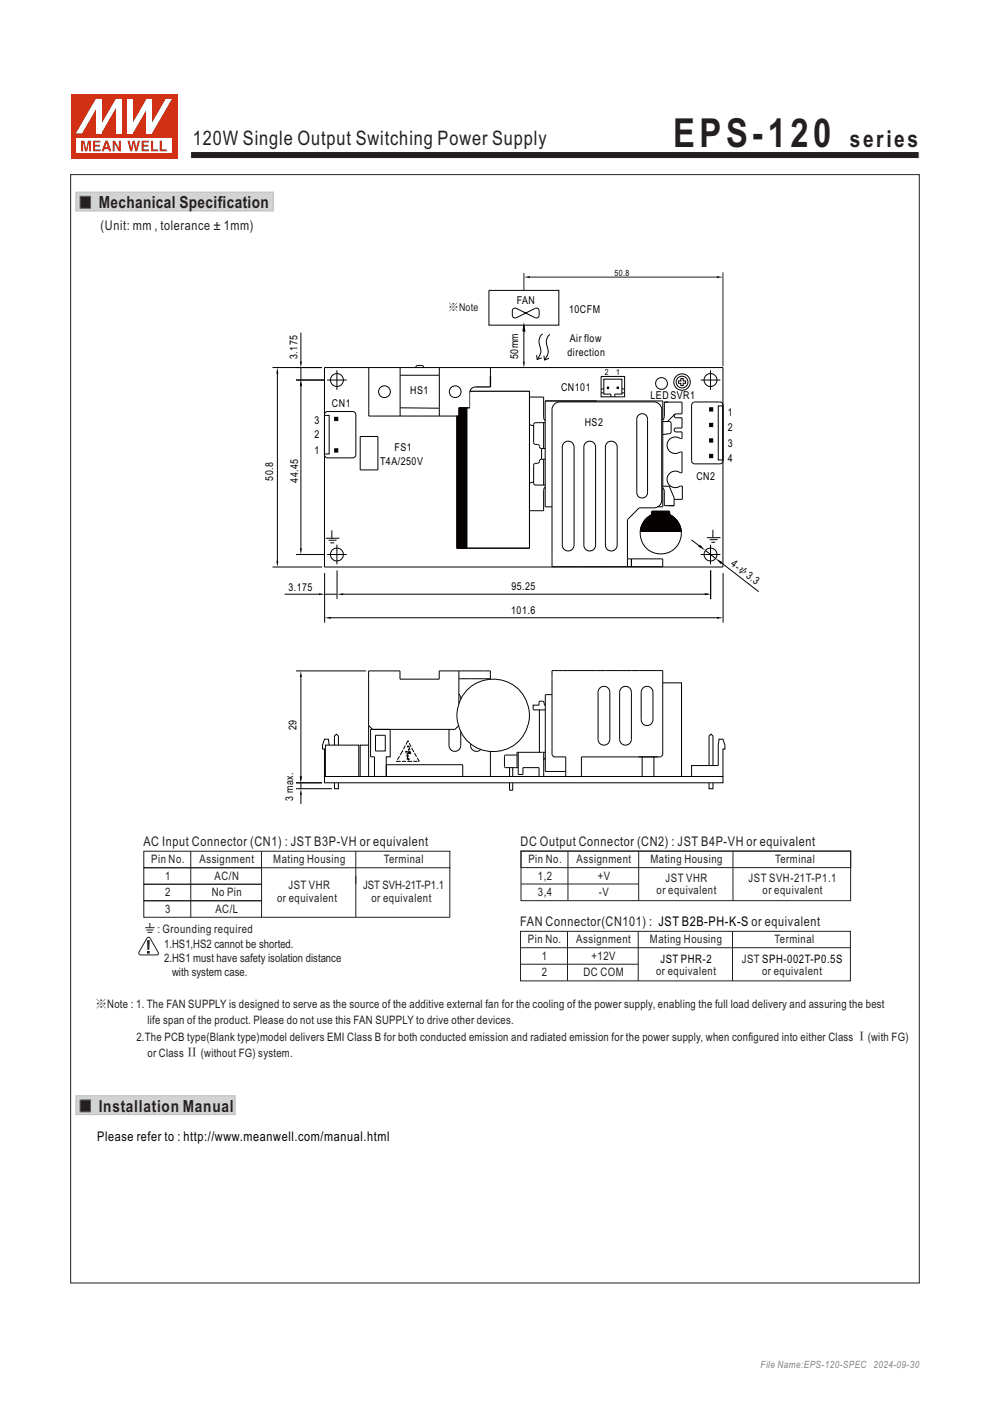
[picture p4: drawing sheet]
<svg xmlns="http://www.w3.org/2000/svg" width="210mm" height="297mm" viewBox="0 0 210 297" stroke-linecap="round" stroke-linejoin="round" font-family="sans-serif">
<path d="M16.1 40.7h41.9v4h-41.9z" fill-rule="evenodd" fill="#d1d3d4" stroke="#bbbdc0" stroke-width=".21"/>
<path d="M17 41.6h2.2v2.5h-2.2z" fill-rule="evenodd" fill="#231f20" stroke="#58595b" stroke-width=".21"/>
<g fill="none" stroke="#231f20" stroke-width=".21">
<path d="M30.5 180.5h64.9v3.5h-64.9zM30.5 184h25v3.5h-25zM30.5 187.5h25v3.5h-25zM30.5 191h25v3.5h-25zM30.8 196.7h2M31 197.2h1.5M31.3 197.7h1M31.3 198.8h.4l.1 .1 1.7 3 .1 .4-.4 .2h-3.4a.4 .4 0 0 1-.3-.6zM31.8 195.7v1M40.5 180.5v13.9M55.4 194.5h40M55.5 180.5v3.4"/>
<path d="M75.5 180.5v14M95.4 184v10.5M110.4 197.5h70v10.5h-70zM110.5 187.4h24.9M110.5 180.5h69.9v3.5h-69.9zM110.5 180.5h69.9v10.5h-69.9zM120.4 197.4v10.5M120.5 180.4v10.5M135.4 197.5v10.5M135.5 180.4v10.6M155.4 197.5v10.5M155.5 180.4v10.5"/>
<path d="M110.4 204.4h25M110.4 200.9h70"/>
</g>
<g fill="none" stroke="#050100" stroke-width=".21">
<path d="M57.8 77.9h10.5M58.8 78.9v40.2M63.8 70.5v6.4M68.8 77.9h84.5v42.3h-84.5zM71.5 78.5v4.2M78.2 77.9v10.3h19.1v-1.7h2.3M84.9 77.9v10.3M84.9 79.6h8.3M89.9 77.9l-.2-.4h-1.1l-.3 .2-.1 .2M93.2 77.9v10.3M103.7 61.6h14.8v7.3h-14.8zM104 77.9v4.1"/>
<path d="M108.8 65.5l.3-.2 .4 .1 2 1-2 1h-.4l-.3-.2-.1-.3zM111.1 70.1v6.6M111.5 66.4l2-1 .4-.1 .3 .2 .2 .4v1l-.2 .3-.3 .2h-.4zM127.5 79.8h5v4.3h-5zM150.7 78.5v4.2M62.8 80.6h6.1M63.8 81.4v35.1M68.8 88.1h1v8.1h-1zM69.1 87.4l5.7-.1 .6 .2 .1 8.9-.3 .6-5.7 .1-.6-.3-.1-8.9zM69.4 80.6h4.1M76.4 92.5h3.8v7.1h-3.8zM84.9 86.5h8.3"/>
<path d="M99.6 82.9h12.7v33.3h-15.4v-28v28h2.1v-29.7M99.7 83h12.6v33.3h-15.4M100.9 82h-.1a1.24 1.24 0 0 0-1.2 1.3M112.3 90l.9 .3M112.3 84.2h3M113.6 89.6h2M113.6 98.2l-.4 .4 .1 4.1 .3 .1h2M113.6 89.6l-.2 .1-.2 .3v3.8l.1 .3 .3 .1a.66 .66 0 0 1 .8 .5M114.4 94.7l.1 .2 .3 .2M114.4 97.8a.63 .63 0 0 1-.8 .4M114.8 97.4h.8M114.8 95.1h.8"/>
<path d="M114.8 97.4l-.3 .2-.1 .2M114.9 95.1v2.3M115.3 97.4v5.4M115.3 84.2v4.3M115.3 89.6v5.5M115.3 88.5l.3 .7M115.6 85h25v22.5h-1.1M115.6 85h11M115.6 85v22.5h1.5M119.8 93.7a1.25 1.25 0 0 1 2 1.1v20.8a1.25 1.25 0 0 1-1.3 1.2 1.25 1.25 0 0 1-1.2-1.2v-20.9l.2-.6zM123.8 94.8v20.8a1.25 1.25 0 0 0 1.3 1.2 1.25 1.25 0 0 0 1.2-1.2v-20.8a1.25 1.25 0 0 0-1.2-1.3 1.25 1.25 0 0 0-1.3 1.3M127.5 82.5h.6"/>
<path d="M127.5 83.3h.6M129 93.7a1.25 1.25 0 0 1 1.9 1.1v20.8a1.25 1.25 0 0 1-1.2 1.2 1.25 1.25 0 0 1-1.3-1.2v-20.9l.2-.6zM129.6 84.1v-.5h-1.5v-3.2h3.8v3.2h-1.5v.5M131.9 82.5h.6M131.9 83.3h.6M135.5 87.9a1.15 1.15 0 0 1 1.3 0 1.15 1.15 0 0 1 .5 1.1v15.3a1.15 1.15 0 0 1-1.1 1.3 1.15 1.15 0 0 1-1.1-1.3v-15.5l.1-.5zM140.6 89.4h.7a.78 .78 0 0 1 1 .4M140.9 85.3h3.8v2.5h-1.4l-.3 .4 .3 .4h1.4v2.1l-1.4 .1-.3 .4 .3 .4h1.4v1.4h-.4M140.9 85.3h.8M140.9 85.3v1.5a2.95 2.95 0 0 1-.3 2.2M142.3 91.5a.92 .92 0 0 1-1 .5l-.7 .1M142.3 89.8v1.7"/>
<path d="M143.2 87.8l-1.6 1.6M143.9 80.8h.5v-.5h.5v.5h.5v.5h-.5v.5h-.5v-.5h-.5zM144.2 93a1.74 1.74 0 0 0-2.7 1.4 1.74 1.74 0 0 0 2.7 1.4M144.3 95.8h.4v4.4h-.2a1.9 1.9 0 0 0-3 1.5 1.73 1.73 0 0 0 2.7 1.4M148.6 80.6h4.2M152.3 86.1h1v11.4h-1zM152.7 85.2h-5.3l-.6 .3-.1 12.2 .3 .5 5.7 .1 .5-.2 .1-12.2M62.8 117.6h6.1M69.1 114.1h2.9M69.4 117.6h4.1M69.7 114.5h1.7M70.1 115.1h.8"/>
<path d="M70.4 112.4v1.7M71.5 115.5v4.2M112.3 108.3h3M113.2 102.2l-.9 .2M115.3 104v4.3M115.6 103.3l-.3 .7M133.1 118.5h7.5v1.7h-6.7M133.9 118.5v1.7M135.8 112.7h8.7M140.6 103.1h1.3M140.6 103.5a2.03 2.03 0 0 1 .3 1.7v2h2.1M141.8 107.2h1.2"/>
<path d="M141.9 103.1l1.1 2.4v1.7M142.2 103l-.3 .1M144.3 103.1h.4v2.8h-1.7M146.7 114.5l1.6 1.2M148.6 117.6h4.2M149.6 116.7l2.2 1.7M150.7 115.5v4.2M153 119.3l7.9 6.2M57.8 120.2h10.5M60.4 126h7.2M68.8 126h2.7M68.9 121.5v10.5"/>
<path d="M69.8 131h82.6M71.5 120.9v6.1M72.5 126h77.7M133.1 120.2v-10l2.5-2.5h3.1a1.66 1.66 0 0 0 1.7-1.7v-19.1a1.66 1.66 0 0 0-1.7-1.7h-20a1.67 1.67 0 0 0-1.6 1.7v33.3h16.8M153.4 121.5v10.5M62.8 142.2h14.9M63.8 143.3v21.6M69.8 158l-.2-1.3h-.8l-.4 1.3v.8h.4v5.8M70.9 158v-1.9l.5-.4 .4 .4v1.9M78.2 158h-1.8v6.6M78.2 153.8l.8 .8M79.6 155.9h2.1v3.3h-2.1z"/>
<path d="M82.8 154.6v5.9h-.9v1.6M95.2 154.6v3.5a1.25 1.25 0 0 0 1.3 1.2 1.25 1.25 0 0 0 1.2-1.2v-3M97.3 142.2v7M97.3 153.8l-.8 .8h-17.9v5.9h.8v4.1M97.3 142.2h-4.1v1.8h-8.4v-1.8h-6.6v22.4h3.7v-2.5M97.3 143.9h6.7M97.3 142.2h6.7v1.8M97.3 147.2l.4 .5v.5M99.8 157.7a1.29 1.29 0 0 0 .6 1.4 1.29 1.29 0 0 0 1.6-.2M104 159.3v5.3h-5.9v-2.5h-16.2M109.9 159.5h-.2v3.1l.2 .2M114.4 150.5v9"/>
<path d="M115.3 159.5v5.1h-1v-1.8h-3.4v1.4h-1v-1.4M115.7 159.5h-5.8v3.3M115.7 149.5h-.2l-.2-.8h-.8l-.2 .8h-1.2v.8l.4 .2M115.7 150.5h-2.3M117.1 143.8v-1.6h23.5v17.9l-.5 .4h-16.8v4.1h-3.3v-4.1h-2.5l-.4-.4v-16.2M117.1 147.3h-1.4v16.3h4.3M127.4 145.7a1.25 1.25 0 0 1 1.9 1.1v9.9a1.25 1.25 0 0 1-1.2 1.3 1.25 1.25 0 0 1-1.3-1.3v-9.9l.2-.7zM132 145.7a1.25 1.25 0 0 1 1.9 1.1v9.9a1.25 1.25 0 0 1-1.2 1.3 1.25 1.25 0 0 1-1.3-1.3v-9.9l.2-.7zM136.5 145.7a1.25 1.25 0 0 1 2 1.1v5.8a1.25 1.25 0 0 1-1.3 1.2 1.25 1.25 0 0 1-1.2-1.2v-6l.2-.5zM140.6 144.8h4v20M62.8 166h5.5M62.8 167.2h7.6"/>
<path d="M63.8 166v1.2M63.8 168.3v2.2M68.8 164.6h84.5v1.4h-84.5zM69 164.6v-6.6h7.1v6.6M70.9 166v1.2h.9v-1.2M108.1 162.8v1.8M108.7 166v1.5h-.6v-1.5M108.7 162.8v1.8M109.7 160.1l-2.6 .1-.1 2.3 .3 .3h2.6M115.7 160.8l-.4 .4M136.2 160.5v4.1h2.5v-4.1M146.7 164.6v-2.3h5.6v-4.3l.2-1.3h.8l.5 1.3v.8h-.5v5.8"/>
<path d="M150.4 162.3v-6.2l.4-.4 .4 .4v6.2M150.4 166v1.2h.8v-1.2"/>
<circle cx="71.5" cy="80.6" r="1.38"/>
<circle cx="81.5" cy="83.1" r="1.25"/>
<circle cx="96.6" cy="83.1" r="1.25"/>
<circle cx="140.3" cy="81.3" r="1.25"/>
<circle cx="144.7" cy="81" r="1.75"/>
<circle cx="144.7" cy="81" r="1.25"/>
<circle cx="150.7" cy="80.6" r="1.37"/>
<circle cx="71.5" cy="117.6" r="1.37"/>
<circle cx="140.1" cy="113.1" r="4.4"/>
<circle cx="150.7" cy="117.6" r="1.37"/>
<circle cx="104.6" cy="151.7" r="7.7"/>
</g>
<g fill="#050100" stroke="#050100" stroke-width=".21">
<path d="M71 88.5h.6v.7h-.6z" fill-rule="evenodd"/>
<path d="M71 95.2h.6v.6h-.6z" fill-rule="evenodd"/>
<path d="M150.5 86.5h.7v.6h-.7z" fill-rule="evenodd"/>
<path d="M150.5 89.8h.7v.6h-.7z" fill-rule="evenodd"/>
<path d="M150.5 93h.7v.7h-.7z" fill-rule="evenodd"/>
<path d="M150.5 96.3h.7v.7h-.7z" fill-rule="evenodd"/>
<path d="M128.8 82.1h.3v.2h-.3z" fill-rule="evenodd"/>
<path d="M130.9 82.1h.3v.2h-.3z" fill-rule="evenodd"/>
<path d="M97.3 86.5h1.7v29.8l-2.1-.1v-28h.4z" fill-rule="evenodd"/>
<path d="M138.3 108.4l3.5-.1 .2 .3v.4l-.2 .3h-3.4l-.2-.3z" fill-rule="evenodd"/>
<path d="M138.3 109.1h.2z" fill-rule="evenodd"/>
<path d="M141.8 109.1h.2z" fill-rule="evenodd"/>
<path d="M141.8 109.1h.2z" fill-rule="evenodd"/>
<path d="M138.3 109.1h3.7z" fill-rule="evenodd"/>
<path d="M138.5 109.1h3.5z" fill-rule="evenodd"/>
<path d="M138.1 109.2h4.1z" fill-rule="evenodd"/>
<path d="M138.3 109.1l3.9 .1z" fill-rule="evenodd"/>
<path d="M137.9 109.3l.2-.1 4.3 .1z" fill-rule="evenodd"/>
<path d="M138.1 109.2l4.3 .1z" fill-rule="evenodd"/>
<path d="M137.7 109.5l.2-.2 4.7 .2z" fill-rule="evenodd"/>
<path d="M137.9 109.3h4.5l.2 .2z" fill-rule="evenodd"/>
<path d="M137.5 109.6l.2-.1 5 .1z" fill-rule="evenodd"/>
<path d="M137.7 109.5h4.9l.1 .1z" fill-rule="evenodd"/>
<path d="M137.4 109.7l.1-.1 5.4 .1z" fill-rule="evenodd"/>
<path d="M137.5 109.6h5.2l.2 .1z" fill-rule="evenodd"/>
<path d="M137.2 109.9l.2-.2 5.7 .2z" fill-rule="evenodd"/>
<path d="M137.4 109.7h5.5l.2 .2z" fill-rule="evenodd"/>
<path d="M137.1 110l.1-.1 6 .1z" fill-rule="evenodd"/>
<path d="M137.2 109.9h5.9l.1 .1z" fill-rule="evenodd"/>
<path d="M137.1 110l6.3 .2h-6.5z" fill-rule="evenodd"/>
<path d="M137.1 110h6.1l.2 .2z" fill-rule="evenodd"/>
<path d="M136.9 110.2l6.6 .1h-6.7z" fill-rule="evenodd"/>
<path d="M136.9 110.2h6.5l.1 .1z" fill-rule="evenodd"/>
<path d="M136.8 110.3l6.9 .2h-7.1z" fill-rule="evenodd"/>
<path d="M136.8 110.3h6.7l.2 .2z" fill-rule="evenodd"/>
<path d="M136.6 110.5l7.2 .2h-7.3z" fill-rule="evenodd"/>
<path d="M136.6 110.5h7.1l.1 .2z" fill-rule="evenodd"/>
<path d="M136.5 110.7l7.4 .2h-7.5z" fill-rule="evenodd"/>
<path d="M136.5 110.7h7.3l.1 .2z" fill-rule="evenodd"/>
<path d="M136.4 110.9l7.6 .1h-7.7z" fill-rule="evenodd"/>
<path d="M136.4 110.9h7.5l.1 .1z" fill-rule="evenodd"/>
<path d="M136.3 111l7.8 .2h-7.9z" fill-rule="evenodd"/>
<path d="M136.3 111h7.7l.1 .2z" fill-rule="evenodd"/>
<path d="M136.2 111.2l8 .2h-8.1z" fill-rule="evenodd"/>
<path d="M136.2 111.2h7.9l.1 .2z" fill-rule="evenodd"/>
<path d="M136.1 111.4l8.2 .2h-8.3z" fill-rule="evenodd"/>
<path d="M136.1 111.4h8.1l.1 .2z" fill-rule="evenodd"/>
<path d="M136 111.6l8.3 .2h-8.3z" fill-rule="evenodd"/>
<path d="M136 111.6h8.3v.2z" fill-rule="evenodd"/>
<path d="M136 111.8l8.4 .2h-8.5z" fill-rule="evenodd"/>
<path d="M136 111.8h8.3l.1 .2z" fill-rule="evenodd"/>
<path d="M135.9 112l8.5 .2h-8.5z" fill-rule="evenodd"/>
<path d="M135.9 112h8.5v.2z" fill-rule="evenodd"/>
<path d="M135.9 112.2l8.6 .3h-8.7z" fill-rule="evenodd"/>
<path d="M135.9 112.2h8.5l.1 .3z" fill-rule="evenodd"/>
<path d="M135.8 112.5l8.7 .2h-8.7z" fill-rule="evenodd"/>
<path d="M135.8 112.5h8.7v.2z" fill-rule="evenodd"/>
</g>
<g fill="#231f20">
<path d="M31.2 199.3h.6l-.1 2.1h-.4z" fill-rule="evenodd"/>
<path d="M31.2 201.7h.5v.5h-.5z" fill-rule="evenodd"/>
</g>
<path d="M99.6 83.3v3.2M100.9 82h3.1M152.7 85.2l.5 .3 .1 .4M149.9 114h2.9M150.5 114.4h1.7M150.9 115h.8M151.2 112.3v1.7M150.7 120.9v6.1" fill="none" stroke="#050100" stroke-width=".21"/>
<path d="M40.4 32.1h154.6v1.5h-154.6z" fill-rule="evenodd" fill="#231f20" stroke="#fff" stroke-width=".21"/>
<path d="M63.8 77.9v2.7" fill="none" stroke="#050100" stroke-width=".21"/>
<g fill="#050100">
<path d="M67.6 125.8l1.3 .2-1.3 .2z"/>
<path d="M71.5 126l1.3-.2v.4z"/>
<path d="M152.1 130.8l1.3 .2-1.3 .2z"/>
<path d="M149.5 125.8l1.3 .2-1.3 .2z"/>
<path d="M68.9 131l1.2-.2v.4z"/>
<path d="M63.8 80.6l.2 1.3h-.4z"/>
<path d="M63.6 76.7h.4l-.2 1.3z"/>
<path d="M63.6 116.3h.4l-.2 1.3z"/>
<path d="M58.8 77.9l.2 1.3h-.4z"/>
<path d="M58.6 118.9h.4l-.2 1.3z"/>
<path d="M148.4 115.5l1.2 1.2-1.5-.8z"/>
<path d="M151.8 118.4l1.4 .8-.3 .4z"/>
<path d="M63.8 142.2l.2 1.3h-.4z"/>
<path d="M63.6 164.6h.4l-.2 1.3z"/>
<path d="M63.8 167.2l.2 1.3h-.4z"/>
<path d="M110.9 76.7h.4l-.2 1.3z"/>
<path d="M111.1 68.9l.2 1.3h-.4z"/>
</g>
<path d="M111.1 68.9l.2 1.3h-.4z" fill="none" stroke="#050100" stroke-width=".21"/>
<g fill="none" stroke="#050100" stroke-width=".21" stroke-dasharray=".9 .3" stroke-linecap="butt">
<path d="M85.3 159.3l-1.2 2.1M86.1 159.3l.8 .2M86.4 158.2h.3M86.5 159.7l.1 1.2M86.5 157.1l-1.2 2.2M86.7 158.2l.4 1.6M86.9 159.5l-.5-1.3M87.1 159.8l-.6-.1M87.7 159.3l-1.2-2.2M84.1 161.4h2.4M86.3 160.8l.2 .1M86.5 160.9l-.4-1.6"/>
<path d="M86.5 161.4h2.4M86.6 160.9h.2M86.7 161.2l-.4-.4M86.8 160.9l-.1 .3M88.9 161.4l-1.2-2.1"/>
</g>
<path d="M16.1 232.3h33.8v4h-33.8z" fill-rule="evenodd" fill="#d1d3d4" stroke="#bbbdc0" stroke-width=".21"/>
<path d="M17 233.2h2.2v2.5h-2.2z" fill-rule="evenodd" fill="#231f20" stroke="#58595b" stroke-width=".21"/>
<path d="M111.1 57.9v3.7M112.4 58.8h39.7M153.3 57.7v20" fill="none" stroke="#231f20" stroke-width=".21"/>
<g fill="#050100">
<path d="M152.1 58.5l1.2 .2-1.2 .3z"/>
<path d="M111.1 58.7l1.3-.2v.5z"/>
</g>
<path d="M113.8 75.3l.1 .9 1-.3M115.1 70.8a2.23 2.23 0 0 0-.5 2.9 2.33 2.33 0 0 1-.7 2.5M115.4 75.4l.1 .9 1-.3M116.7 70.9a2.23 2.23 0 0 0-.5 2.9 2.33 2.33 0 0 1-.7 2.5" fill="none" stroke="#050100" stroke-width=".21"/>
<path d="M15 20.1h22.6v13.5h-22.6z" fill="#d13014"/>
<path d="M16.1 29.3h20.4v3.2h-20.4z" fill="#fff"/>
<g fill="#d13014">
<path d="M27 29.8h.5l.3 1.7 .3-1.7h.5l.3 1.7 .3-1.7h.5l-.6 2.3h-.4l-.3-1.8-.4 1.8h-.4z" fill-rule="evenodd"/>
<path d="M30 29.8h1.5v.4h-1v.5h1v.4h-1v.6h1.1v.4h-1.6z" fill-rule="evenodd"/>
<path d="M32 29.8h.5v1.9h1v.4h-1.5z" fill-rule="evenodd"/>
<path d="M33.9 29.8h.4v1.9h1.1v.4h-1.5z" fill-rule="evenodd"/>
<path d="M17.2 29.8h.7l.4 1.8 .4-1.8h.6v2.3h-.4v-1.9l-.4 1.9h-.5l-.4-1.9v1.9h-.4z" fill-rule="evenodd"/>
<path d="M19.7 29.8h1.6v.4h-1.1v.5h1v.4h-1v.6h1.1v.4h-1.6z" fill-rule="evenodd"/>
<path d="M22.6 30.3l.3 .9h-.6zM22.3 29.8l-.7 2.3h.4l.2-.5h.8l.1 .5h.5l-.8-2.3z" fill-rule="evenodd"/>
<path d="M23.9 29.8h.5l.8 1.6v-1.6h.4v2.3h-.4l-.9-1.6v1.6h-.4z" fill-rule="evenodd"/>
</g>
<g fill="#fcffff">
<path d="M24.6 20.9h1.1v7.4h-1.1z"/>
<path d="M20.3 20.9h1.2v7.4h-1.2z"/>
<path d="M31.1 20.9h1.1v7.4h-1.1z"/>
<path d="M27 20.9h1.2v7.4h-1.2z"/>
</g>
<g fill="#fcffff">
<path d="M24.6 20.9h1.1l-4.2 7.4h-1.2z" fill-rule="evenodd"/>
<path d="M20.3 20.9h1.2v.4l-4.1 7h-1.3z" fill-rule="evenodd"/>
<path d="M35.2 20.9h1.3l-4.3 7.4h-1.1v-.4z" fill-rule="evenodd"/>
<path d="M31.1 20.9h1.1v.3l-4 7.1h-1.1v-.4z" fill-rule="evenodd"/>
</g>
<path d="M15 37h180v235h-180z" fill="none" stroke="#231f20" stroke-width=".21"/>
<text font-size="8.5" fill="#231f20" x="142.8" y="31.1">EPS-120</text>
<text font-size="4.9" fill="#231f20" x="180.2" y="31.1">series</text>
<text font-size="4.2" fill="#231f20" x="40.9" y="30.7">120W Single Output Switching Power Supply</text>
<g font-size="3.5" fill="#231f20">
<text x="20.9" y="44.1">Mechanical Specification</text>
<text x="20.9" y="235.7">Installation Manual</text>
</g>
<g font-size="2.8" fill="#231f20">
<text x="21.3" y="48.8">(Unit: mm , tolerance ± 1mm)</text>
<text x="30.4" y="179.3">AC Input Connector (CN1) : JST B3P-VH or equivalent</text>
<text x="110.4" y="179.3">DC Output Connector (CN2) : JST B4P-VH or equivalent</text>
<text x="110.3" y="196.3">FAN Connector(CN101) : JST B2B-PH-K-S or equivalent</text>
</g>
<text font-size="2.8" fill="#050100" x="20.6" y="241.9">Please refer to : http://www.meanwell.com/manual.html</text>
<g font-size="2.5" fill="#231f20">
<text x="32.1" y="183">Pin No.</text>
<text x="42.3" y="183">Assignment</text>
<text x="58" y="183">Mating Housing</text>
<text x="81.4" y="183">Terminal</text>
<text x="112.1" y="183">Pin No.</text>
<text x="122.3" y="183">Assignment</text>
<text x="138" y="183">Mating Housing</text>
<text x="164.4" y="183">Terminal</text>
<text x="35" y="186.5">1</text>
<text x="35" y="190">2</text>
<text x="44.9" y="190">No Pin</text>
<text x="45.5" y="186.5">AC/N</text>
<text x="58.8" y="191.1">or equivalent</text>
<text x="61.2" y="188.5">JST VHR</text>
<text x="77" y="188.5">JST SVH-21T-P1.1</text>
<text x="78.8" y="191.1">or equivalent</text>
<text x="114.1" y="186.5">1,2</text>
<text x="114.1" y="190">3,4</text>
<text x="126.8" y="186.5">+V</text>
<text x="127" y="190">-V</text>
<text x="139.2" y="189.6">or equivalent</text>
<text x="141.2" y="187">JST VHR</text>
<text x="158.8" y="187">JST SVH-21T-P1.1</text>
<text x="161.7" y="189.6">or equivalent</text>
<text x="33.4" y="197.9">: Grounding required</text>
<text x="35" y="193.5">3</text>
<text x="45.7" y="193.5">AC/L</text>
<text x="34.8" y="201">1.HS1,HS2 cannot be shorted.</text>
<text x="34.8" y="204">2.HS1 must have safety isolation distance</text>
<text x="112" y="200">Pin No.</text>
<text x="114.9" y="203.5">1</text>
<text x="122.2" y="200">Assignment</text>
<text x="125.4" y="203.4">+12V</text>
<text x="137.9" y="200">Mating Housing</text>
<text x="164.3" y="200">Terminal</text>
<text x="36.5" y="206.9">with system case.</text>
<text x="114.9" y="207">2</text>
<text x="123.7" y="207">DC COM</text>
<text x="139.1" y="206.8">or equivalent</text>
<text x="157.3" y="204.2">JST SPH-002T-P0.5S</text>
<text x="161.6" y="206.8">or equivalent</text>
<text x="20.3" y="213.6">※Note : 1. The FAN SUPPLY is designed to serve as the source of the additive external fan for the cooling of the power supply, enabling the full load delivery and assuring the best</text>
<text x="28.9" y="220.6">2.The PCB type(Blank type)model delivers EMI Class B for both conducted emission and radiated emission for the power supply, when configured into either Class Ⅰ(with FG)</text>
<text x="31.3" y="217.1">life span of the product. Please do not use this FAN SUPPLY to drive other devices.</text>
<text x="31.3" y="224.1">or Class Ⅱ (without FG) system.</text>
</g>
<text font-size="2.5" fill="#050100" x="140.1" y="204.2">JST PHR-2</text>
<g font-size="2.3" fill="#050100">
<text x="109.6" y="64.6">FAN</text>
<text x="120.7" y="66.4">10CFM</text>
<text x="63.1" y="76.1" transform="rotate(-90 63.1 76.1)">3.175</text>
<text x="109.9" y="76.2" transform="rotate(-90 109.9 76.2)">50mm</text>
<text x="120.4" y="75.5">direction</text>
<text x="120.9" y="72.5">Air flow</text>
<text x="87" y="83.5">HS1</text>
<text x="119" y="82.8">CN101</text>
<text x="66.7" y="89.9">3</text>
<text x="70.4" y="86.3">CN1</text>
<text x="138" y="84.6">LEDSVR1</text>
<text x="154.4" y="88.2">1</text>
<text x="66.7" y="93">2</text>
<text x="83.7" y="95.5">FS1</text>
<text x="124" y="90.3">HS2</text>
<text x="154.4" y="91.4">2</text>
<text x="154.4" y="94.8">3</text>
<text x="58" y="101.9" transform="rotate(-90 58 101.9)">50.8</text>
<text x="66.7" y="96.2">1</text>
<text x="80.6" y="98.6">T4A/250V</text>
<text x="147.7" y="101.9">CN2</text>
<text x="154.4" y="98">4</text>
<text x="63.3" y="102.4" transform="rotate(-90 63.3 102.4)">44.45</text>
<text x="154.9" y="119.9" transform="rotate(37 154.9 119.9)">4-ψ3.3</text>
<text x="61.2" y="125.3">3.175</text>
<text x="108.5" y="125.2">95.25</text>
<text x="108.4" y="130.2">101.6</text>
<text x="62.9" y="154.8" transform="rotate(-90 62.9 154.8)">29</text>
<text x="62.2" y="169.7" transform="rotate(-90 62.2 169.7)">3 max.</text>
</g>
<text font-size="2.3" fill="#231f20" x="95.1" y="66">※Note</text>
<text font-size="2.1" fill="#808285" x="161.3" y="290.1">File Name:EPS-120-SPEC 2024-09-30</text>
<g font-size="1.8" fill="#050100">
<text x="130.3" y="58.5">50.8</text>
<text x="128.3" y="79.6">2</text>
<text x="130.7" y="79.6">1</text>
</g>
</svg>
